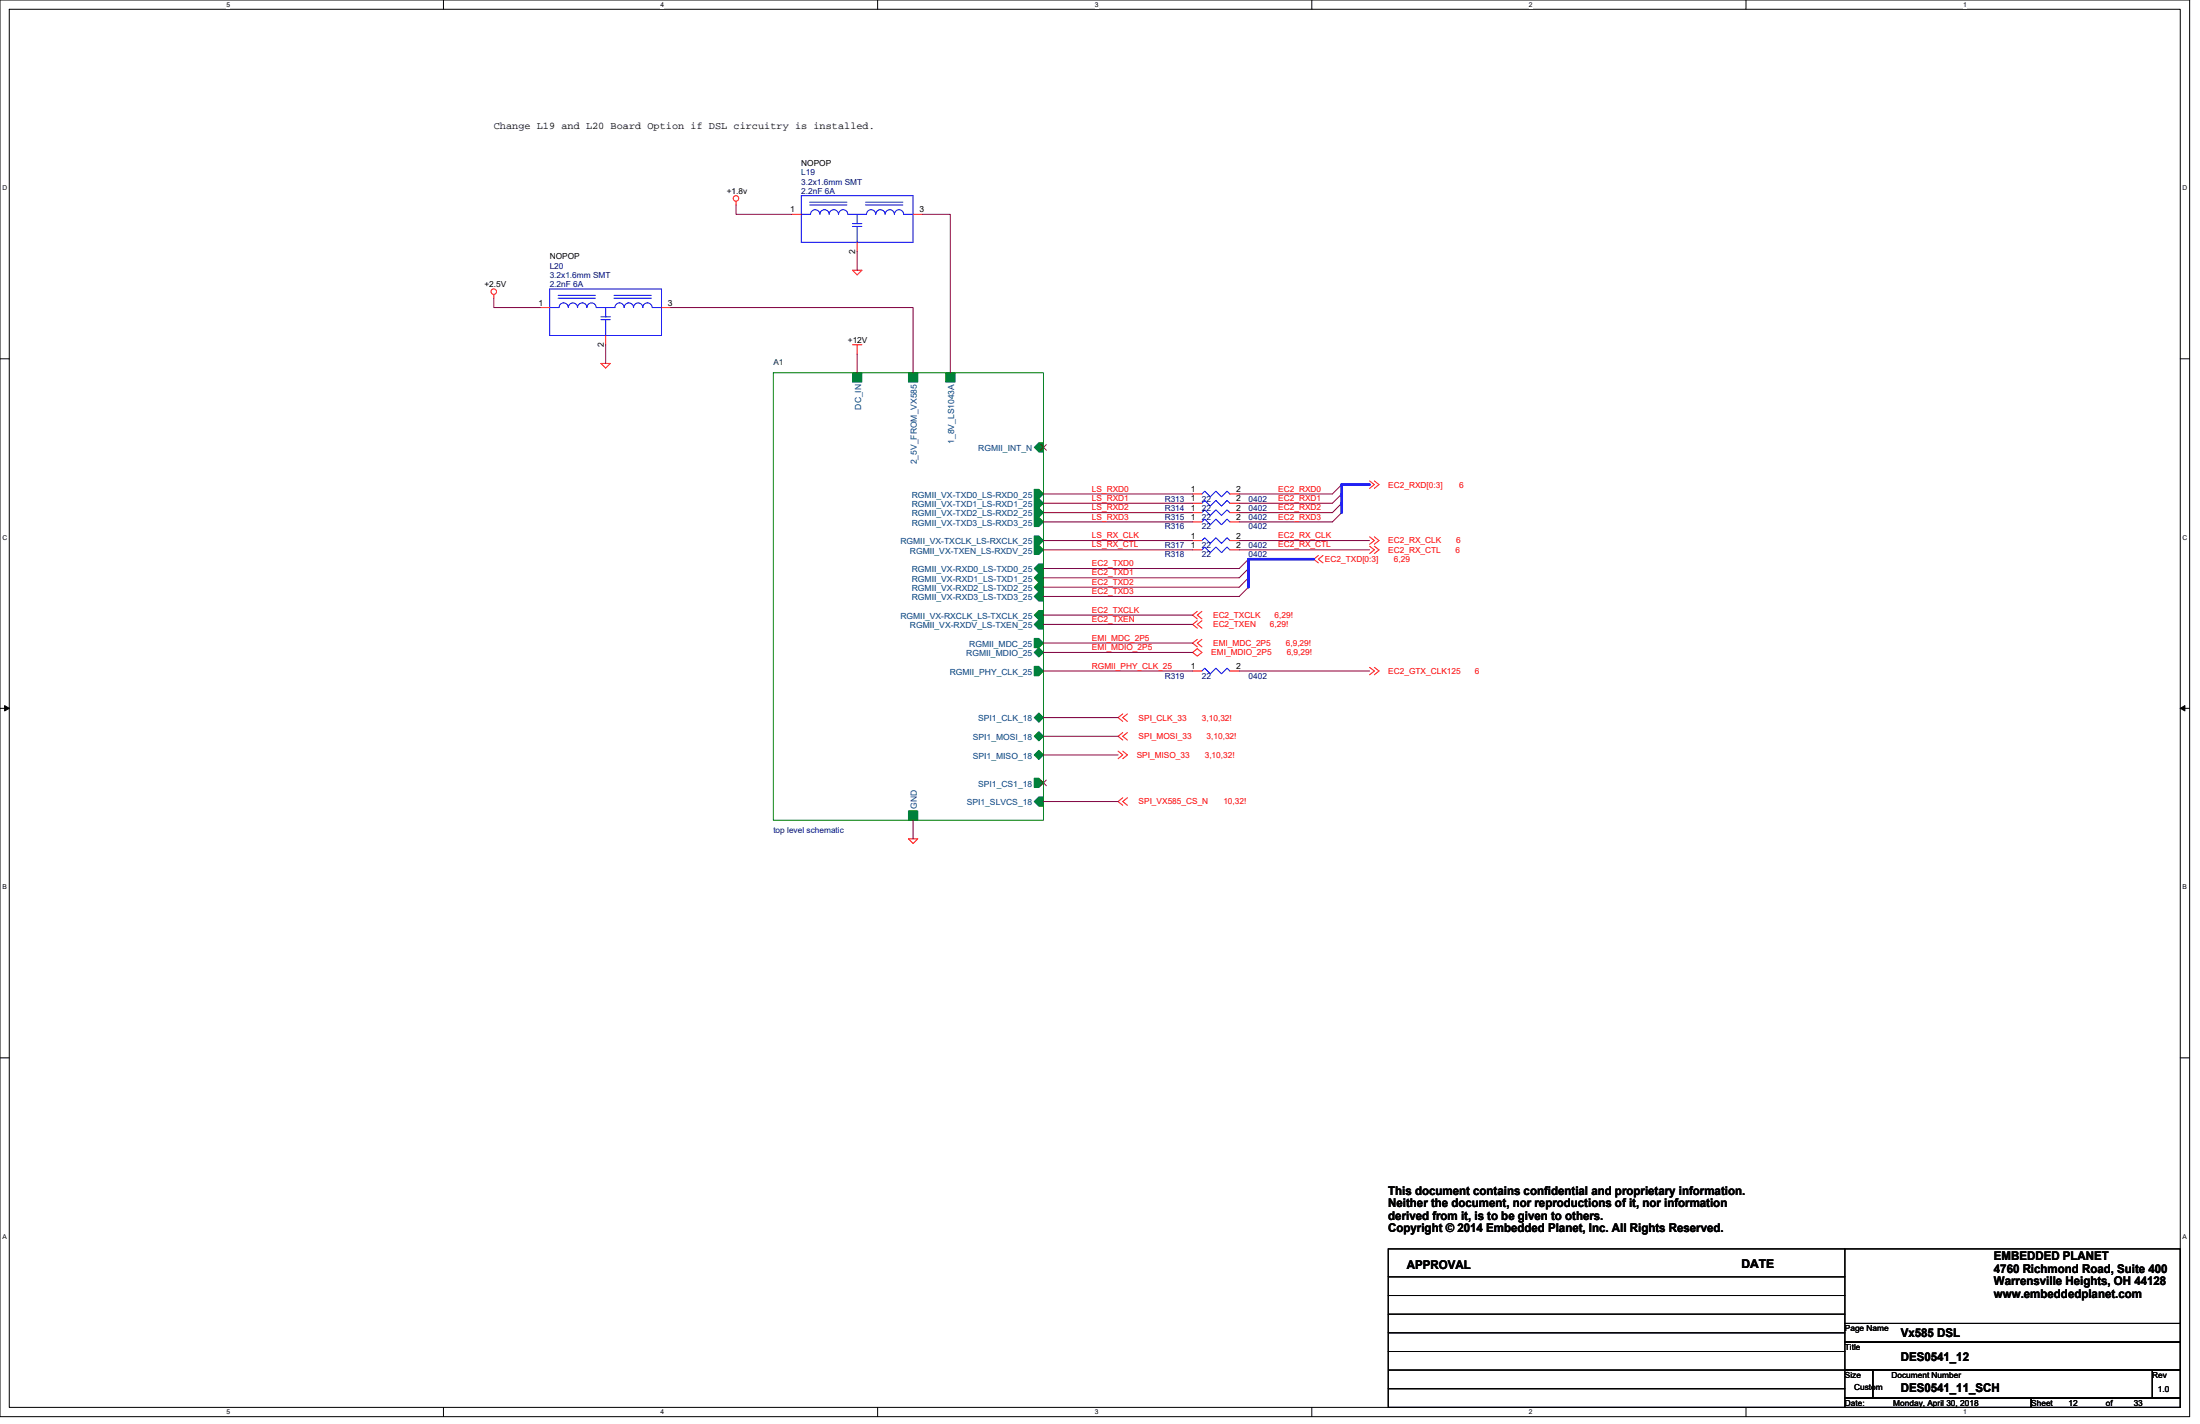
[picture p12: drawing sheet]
<svg xmlns="http://www.w3.org/2000/svg" width="432mm" height="279mm" viewBox="0 0 432 279" stroke-linecap="round" stroke-linejoin="round" font-family="sans-serif">
<path d="M0 0h429.8v278h-429.8zM1.8 1.8h426.1v274.3h-426.1z" fill="none" stroke="#000" stroke-width=".2"/>
<g fill="#fff">
<path d="M44.4 .2h.7v1.5h-.7z"/>
<path d="M44.4 276.3h.7v1.5h-.7z"/>
</g>
<path d="M87 0v1.8M87 276.1v1.9" fill="none" stroke="#000" stroke-width=".2"/>
<g fill="#fff">
<path d="M129.6 .2h.8v1.5h-.8z"/>
<path d="M129.6 276.3h.8v1.5h-.8z"/>
</g>
<path d="M172.3 0v1.8M172.3 276.1v1.9" fill="none" stroke="#000" stroke-width=".2"/>
<g fill="#fff">
<path d="M214.9 .2h.7v1.5h-.7z"/>
<path d="M214.9 276.3h.7v1.5h-.7z"/>
</g>
<path d="M257.5 0v1.8M257.5 276.1v1.9" fill="none" stroke="#000" stroke-width=".2"/>
<g fill="#fff">
<path d="M300.1 .2h.7v1.5h-.7z"/>
<path d="M300.1 276.3h.7v1.5h-.7z"/>
</g>
<path d="M342.7 0v1.8M342.7 276.1v1.9" fill="none" stroke="#000" stroke-width=".2"/>
<g fill="#fff">
<path d="M385.3 .2h.7v1.5h-.7z"/>
<path d="M385.3 276.3h.7v1.5h-.7z"/>
<path d="M.5 36.1h.9v1.5h-.9z"/>
<path d="M428.4 36.1h.9v1.5h-.9z"/>
<path d="M.5 104.7h.9v1.5h-.9z"/>
<path d="M428.4 104.7h.9v1.5h-.9z"/>
</g>
<path d="M0 70.4h1.8M427.9 70.4h1.8" fill="none" stroke="#000" stroke-width=".2"/>
<g fill="#fff">
<path d="M.5 173.3h.8v1.4h-.8z"/>
<path d="M428.4 173.3h.9v1.4h-.9z"/>
</g>
<path d="M0 139h1.8M427.9 139h1.8" fill="none" stroke="#000" stroke-width=".2"/>
<path d="M.9 138.5l.9 .5-.9 .5zM427.9 139l.9-.5v1z" fill="#000" stroke="#000" stroke-width=".2"/>
<g fill="#fff">
<path d="M.5 241.9h.8v1.4h-.8z"/>
<path d="M428.4 241.9h.9v1.4h-.9z"/>
</g>
<g fill="none" stroke="#000" stroke-width=".2">
<path d="M0 207.6h1.8M427.9 207.6h1.8M272.5 250.5h89.6M272.5 257.9h89.6M272.5 254.2h89.6M362.1 259.7h65.8v3.6h-65.8zM362.1 245h65.8v14.7h-65.8zM362.1 245h-89.6v31.1h89.6M272.5 272.5h89.6M272.5 268.8h89.6M272.5 265.2h89.6M272.5 261.5h89.6"/>
<path d="M362.1 268.8h5.5v5.5h-5.5zM362.1 274.3h36.6v1.8h-36.6zM362.1 263.3h65.8v5.5h-65.8zM367.6 268.8h54.8v5.5h-54.8zM398.7 274.3h29.2v1.8h-29.2zM422.4 268.8h5.5v5.5h-5.5z"/>
</g>
<g fill="none" stroke="#f00" stroke-width=".2">
<path d="M144.5 39.5v.7M96.9 57.8v.7M155.4 42.1h1.9M167.3 53h1.9l-1 .9zM168.2 47.5v1.9M179.2 42.1h1.8M106.1 60.3h1.8M117.9 71.3h1.9l-.9 .9zM118.9 65.8v1.8M129.8 60.3h1.9M167.3 67.6h1.9M168.2 67.6v1.9"/>
<path d="M234.1 96.9h1.8M234.1 98.7h1.8M241.4 96.9h1.8M241.4 98.7h1.8M268.8 94.4l.9 .7-.9 .7M269.7 94.4l1 .7-1 .7M234.1 100.6h1.8M234.1 102.4h1.8M234.1 106.1h1.8M234.1 107.9h1.8M235 120l-.9 .7 .9 .7M235.9 120l-.9 .7 .9 .7"/>
<path d="M241.4 100.6h1.8M241.4 102.4h1.8M241.4 106.1h1.8M241.4 107.9h1.8M258.8 109l-.9 .7 .9 .7M259.7 109l-.9 .7 .9 .7M268.8 105.3l.9 .8-.9 .7M268.8 107.2l.9 .7-.9 .7M269.7 105.3l1 .8-1 .7M269.7 107.2l1 .7-1 .7M234.1 128l.9-.7 .9 .7-.9 .7zM234.1 131.7h1.8"/>
<path d="M235 121.8l-.9 .7 .9 .8M235 125.5l-.9 .7 .9 .7M235.9 121.8l-.9 .7 .9 .8M235.9 125.5l-.9 .7 .9 .7M241.4 131.7h1.8M268.8 130.9l.9 .8-.9 .7M269.7 130.9l1 .8-1 .7M219.5 147.4l.9 .7-.9 .8M220.4 143.7l-.9 .8 .9 .7M220.4 140.1l-.9 .7 .9 .7M220.4 147.4l.9 .7-.9 .8M220.4 156.5l-.9 .8 .9 .7"/>
<path d="M221.3 143.7l-.9 .8 .9 .7M221.3 140.1l-.9 .7 .9 .7M221.3 156.5l-.9 .8 .9 .7M178.3 164.6h1.8l-.9 .9z"/>
<circle cx="144.4" cy="38.9" r=".54"/>
<circle cx="96.9" cy="57.2" r=".54"/>
</g>
<g fill="none" stroke="#800040" stroke-width=".2">
<path d="M96.9 58.5v1.8h9.2M144.5 40.2v1.9h10.9M168.2 49.4v3.6M181 42.1h5.5v31.1M118.9 67.6v3.7M131.7 60.3h47.5v12.9M168.2 69.5v3.7M204.8 96.9h29.3M204.8 98.7h29.3M263.3 95.1l-1.8 1.8h-18.3M263.3 96.9l-1.8 1.8h-18.3M263.3 98.7l-1.8 1.9h-18.3"/>
<path d="M204.8 100.6h29.3M204.8 102.4h29.3M204.8 106.1h29.3M204.8 107.9h29.3M243.2 107.9h25.6M243.2 106.1h25.6M245 109.7l-1.8 1.8h-38.4M245 111.5l-1.8 1.9h-38.4M245 113.4l-1.8 1.8h-38.4M245 115.2l-1.8 1.8h-38.4M263.3 100.6l-1.8 1.8h-18.3M204.8 126.2h29.3"/>
<path d="M204.8 128h29.3M204.8 120.7h29.3M204.8 122.5h29.3M204.8 131.7h29.3M243.2 131.7h25.6M204.8 157.3h14.7M204.8 144.5h14.7M204.8 148.1h14.7M204.8 140.8h14.7M179.2 160.9v3.7"/>
</g>
<g fill="none" stroke="#00f" stroke-width=".2">
<path d="M157.3 38.4h21.9v9.1h-21.9zM158.9 39.7h7.3M169.9 39.7h7.3M107.9 56.7h21.9v9.1h-21.9zM109.5 58.5h7.4M109.5 58h7.4M120.5 58.5h7.3M120.5 58h7.3M158.9 40.2h7.3M160.9 42a.91 .91 0 0 0-.9-.9 .91 .91 0 0 0-.9 .9l-1.8 .1M162.7 42a.9 .9 0 0 0-.9-.9 .9 .9 0 0 0-.9 .9M167.3 43.9h1.9"/>
<path d="M167.3 44.4h1.9M168.2 42.1v1.8M168.2 44.4v3.1M169.9 40.2h7.3M173.7 42a.92 .92 0 0 0-.9-.9 .92 .92 0 0 0-.9 .9 .9 .9 0 0 0-.9-.9 .9 .9 0 0 0-.9 1l-3.7-.1a.91 .91 0 0 0-.9-.9 .91 .91 0 0 0-.9 .9 .91 .91 0 0 0-.9-.9 .91 .91 0 0 0-.9 .9M175.5 42a.9 .9 0 0 0-.9-.9 .9 .9 0 0 0-.9 .9M177.4 42a.9 .9 0 0 0-.9-.9 .9 .9 0 0 0-.9 .9M177.4 42.1h1.8M107.9 60.3h1.8M109.7 60.3a.9 .9 0 0 1 .9-.9 .9 .9 0 0 1 .9 .9 .91 .91 0 0 1 .9-.9 .91 .91 0 0 1 .9 .9 .92 .92 0 0 1 1-.9 .92 .92 0 0 1 .9 .9 .91 .91 0 0 1 .9-.9 .91 .91 0 0 1 .9 .9M117 60.3h3.7M117.9 62.2h1.9"/>
<path d="M117.9 62.7h1.9M118.9 60.3v1.9M118.9 62.7v3.1M120.7 60.3a.9 .9 0 0 1 .9-.9 .9 .9 0 0 1 .9 .9M122.5 60.3a.91 .91 0 0 1 .9-.9 .91 .91 0 0 1 .9 .9 .91 .91 0 0 1 .9-.9 .91 .91 0 0 1 1 .9 .92 .92 0 0 1 .9-.9 .92 .92 0 0 1 .9 .9M128 60.3h1.8M235.9 96.9l.6-.5 1.1 1.1 1.1-1.1 1.1 1.1 1-1.1 .6 .5M235.9 98.7l.6-.5 1.1 1.1 1.1-1.1 1.1 1.1 1-1.1 .6 .5M235.9 100.6l.6-.6 1.1 1.1 1.1-1.1 1.1 1.1 1-1.1 .6 .6M235.9 102.4l.6-.5 1.1 1.1 1.1-1.1 1.1 1.1 1-1.1 .6 .5M235.9 106.1l.6-.6 1.1 1.1 1.1-1.1 1.1 1.1 1-1.1 .6 .6M235.9 107.9l.6-.6 1.1 1.1 1.1-1.1 1.1 1.1 1-1.1 .6 .6"/>
<path d="M235.9 131.7l.6-.6 1.1 1.1 1.1-1.1 1.1 1.1 1-1.1 .6 .6"/>
</g>
<g fill="#008040" stroke="#008040" stroke-width=".2">
<path d="M203 144.5l.9-.9 .9 .9-.9 .9z" fill-rule="evenodd"/>
<path d="M203 148.1l.9-.9 .9 .9-.9 .9z" fill-rule="evenodd"/>
<path d="M203 152.7h.9l.9 .9-.9 .9h-.9z" fill-rule="evenodd"/>
<path d="M203 157.3l.9-.9h.9v1.8h-.9z" fill-rule="evenodd"/>
<path d="M185.6 73.2h1.9v1.8h-1.9z" fill-rule="evenodd"/>
<path d="M203 140.8l.9-.9 .9 .9-.9 .9z" fill-rule="evenodd"/>
<path d="M203 111.5l.9-.9h.9v1.9h-.9z" fill-rule="evenodd"/>
<path d="M203 113.4l.9-.9h.9v1.8h-.9z" fill-rule="evenodd"/>
<path d="M203 115.2l.9-.9h.9v1.8h-.9z" fill-rule="evenodd"/>
<path d="M203 117l.9-.9h.9v1.8h-.9z" fill-rule="evenodd"/>
<path d="M203 96h.9l.9 .9-.9 .9h-.9z" fill-rule="evenodd"/>
<path d="M203 97.8h.9l.9 .9-.9 1h-.9z" fill-rule="evenodd"/>
<path d="M203 101.5h.9l.9 .9-.9 .9h-.9z" fill-rule="evenodd"/>
<path d="M203 99.7h.9l.9 .9-.9 .9h-.9z" fill-rule="evenodd"/>
<path d="M203 105.2h.9l.9 .9-.9 .9h-.9z" fill-rule="evenodd"/>
<path d="M203 107h.9l.9 .9-.9 .9h-.9z" fill-rule="evenodd"/>
<path d="M203 122.5l.9-.9h.9v1.8h-.9z" fill-rule="evenodd"/>
<path d="M203 120.7l.9-.9h.9v1.8h-.9z" fill-rule="evenodd"/>
<path d="M203.9 127.1l.9 .9-.9 .9-.9-.9z" fill-rule="evenodd"/>
<path d="M203 125.3h.9l.9 .9-.9 .9h-.9z" fill-rule="evenodd"/>
<path d="M203 130.7h.9l.9 1-.9 .9h-.9z" fill-rule="evenodd"/>
<path d="M203 87.8l.9-.9h.9v1.8h-.9z" fill-rule="evenodd"/>
<path d="M167.3 73.2h1.9v1.8h-1.9z" fill-rule="evenodd"/>
<path d="M178.3 73.2h1.8v1.8h-1.8z" fill-rule="evenodd"/>
<path d="M178.3 159.1h1.8v1.8h-1.8z" fill-rule="evenodd"/>
</g>
<path d="M204.3 87.2l1.1 1.1M205.4 87.2l-1.2 1.1M204.3 153.1l1.1 1.1M205.4 153.1l-1.2 1.1" fill="none" stroke="#804000" stroke-width=".2"/>
<path d="M151.8 73.2h53v87.7h-53z" fill="none" stroke="#008000" stroke-width=".2"/>
<path d="M268.8 95.1h-5.5v5.5M257.9 109.7h-12.9v5.5" fill="none" stroke="#00f" stroke-width=".53"/>
<g font-size="2.4">
<text x="272.5" y="234.4">This document contains confidential and proprietary information.</text>
<text x="272.5" y="236.9">Neither the document, nor reproductions of it, nor information</text>
<text x="272.5" y="239.4">derived from it, is to be given to others.</text>
<text x="272.5" y="241.8">Copyright © 2014 Embedded Planet, Inc. All Rights Reserved.</text>
<text x="276.1" y="248.9">APPROVAL</text>
<text x="341.8" y="248.7">DATE</text>
<text x="391.4" y="247.2">EMBEDDED PLANET</text>
<text x="391.4" y="249.7">4760 Richmond Road, Suite 400</text>
<text x="391.4" y="252.2">Warrensville Heights, OH 44128</text>
<text x="391.4" y="254.6">www.embeddedplanet.com</text>
<text x="373.1" y="262.4">Vx585 DSL</text>
<text x="373.1" y="267">DES0541_12</text>
<text x="373.1" y="273">DES0541_11_SCH</text>
</g>
<text font-size="2" x="96.9" y="25.4">Change L19 and L20 Board Option if DSL circuitry is installed.</text>
<g font-size="1.7">
<text x="155.1" y="41.7">1</text>
<text x="180.5" y="41.7">3</text>
<text x="167.9" y="49.7" transform="rotate(-90 167.9 49.7)">2</text>
<text x="105.7" y="60">1</text>
<text x="131.1" y="60">3</text>
<text x="118.5" y="68" transform="rotate(-90 118.5 68)">2</text>
<text x="233.7" y="100.2">1</text>
<text x="233.7" y="96.5">1</text>
<text x="233.7" y="98.4">1</text>
<text x="242.7" y="100.2">2</text>
<text x="242.7" y="96.5">2</text>
<text x="242.7" y="98.4">2</text>
<text x="233.7" y="102">1</text>
<text x="233.7" y="105.7">1</text>
<text x="233.7" y="107.5">1</text>
<text x="242.7" y="102">2</text>
<text x="242.7" y="105.7">2</text>
<text x="242.7" y="107.5">2</text>
<text x="233.7" y="131.3">1</text>
<text x="242.7" y="131.3">2</text>
</g>
<g font-size="1.7" fill="#004080">
<text x="169" y="80.4" transform="rotate(-90 169 80.4)">DC_IN</text>
<text x="187.3" y="87.1" transform="rotate(-90 187.3 87.1)">1_8V_LS1043A</text>
<text x="192" y="88.5">RGMII_INT_N</text>
<text x="180" y="91.1" transform="rotate(-90 180 91.1)">2_5V_FROM_VX585</text>
<text x="179" y="97.7">RGMII_VX-TXD0_LS-RXD0_25</text>
<text x="179" y="99.5">RGMII_VX-TXD1_LS-RXD1_25</text>
<text x="179" y="101.3">RGMII_VX-TXD2_LS-RXD2_25</text>
<text x="176.7" y="106.8">RGMII_VX-TXCLK_LS-RXCLK_25</text>
<text x="179" y="103.1">RGMII_VX-TXD3_LS-RXD3_25</text>
<text x="178.6" y="108.6">RGMII_VX-TXEN_LS-RXDV_25</text>
<text x="179" y="112.3">RGMII_VX-RXD0_LS-TXD0_25</text>
<text x="179" y="114.1">RGMII_VX-RXD1_LS-TXD1_25</text>
<text x="179" y="116">RGMII_VX-RXD2_LS-TXD2_25</text>
<text x="179" y="117.8">RGMII_VX-RXD3_LS-TXD3_25</text>
<text x="176.7" y="121.4">RGMII_VX-RXCLK_LS-TXCLK_25</text>
<text x="178.6" y="123.3">RGMII_VX-RXDV_LS-TXEN_25</text>
<text x="189.7" y="128.8">RGMII_MDIO_25</text>
<text x="190.2" y="126.9">RGMII_MDC_25</text>
<text x="186.4" y="132.4">RGMII_PHY_CLK_25</text>
<text x="192" y="141.5">SPI1_CLK_18</text>
<text x="190.9" y="145.2">SPI1_MOSI_18</text>
<text x="190.9" y="148.9">SPI1_MISO_18</text>
<text x="192" y="154.3">SPI1_CS1_18</text>
<text x="180" y="158.7" transform="rotate(-90 180 158.7)">GND</text>
<text x="189.7" y="158">SPI1_SLVCS_18</text>
</g>
<g font-size="1.6" fill="#000080">
<text x="157.3" y="34.4">L19</text>
<text x="157.3" y="38.1">2.2nF 6A</text>
<text x="157.3" y="36.2">3.2x1.6mm SMT</text>
<text x="107.9" y="52.7">L20</text>
<text x="107.9" y="56.3">2.2nF 6A</text>
<text x="107.9" y="54.5">3.2x1.6mm SMT</text>
<text x="228.6" y="98.4">R313</text>
<text x="228.6" y="100.2">R314</text>
<text x="235.9" y="98.4">22</text>
<text x="235.9" y="100.2">22</text>
<text x="245" y="98.4">0402</text>
<text x="245" y="100.2">0402</text>
<text x="228.6" y="102.1">R315</text>
<text x="228.6" y="103.9">R316</text>
<text x="228.6" y="107.5">R317</text>
<text x="235.9" y="102.1">22</text>
<text x="235.9" y="103.9">22</text>
<text x="235.9" y="107.5">22</text>
<text x="245" y="102.1">0402</text>
<text x="245" y="103.9">0402</text>
<text x="245" y="107.5">0402</text>
<text x="228.6" y="109.4">R318</text>
<text x="235.9" y="109.4">22</text>
<text x="245" y="109.4">0402</text>
<text x="228.6" y="133.1">R319</text>
<text x="235.9" y="133.1">22</text>
<text x="245" y="133.1">0402</text>
<text x="151.8" y="163.5">top level schematic</text>
</g>
<g font-size="1.6">
<text x="157.3" y="32.6">NOPOP</text>
<text x="142.6" y="38.1">+1.8v</text>
<text x="107.9" y="50.8">NOPOP</text>
<text x="95.1" y="56.3">+2.5V</text>
<text x="166.4" y="67.3">+12V</text>
<text x="362.1" y="261.2">Page Name</text>
<text x="362.1" y="264.8">Title</text>
<text x="362.1" y="270.3">Size</text>
<text x="362.1" y="275.8">Date:</text>
<text x="363.9" y="272.7">Custom</text>
<text x="371.2" y="270.3">Document Number</text>
<text x="371.6" y="275.8">Monday, April 30, 2018</text>
<text x="398.7" y="275.8">Sheet</text>
<text x="406" y="275.8">12</text>
<text x="413.3" y="275.8">of</text>
<text x="418.8" y="275.8">33</text>
<text x="422.4" y="270.3">Rev</text>
<text x="423.5" y="273">1.0</text>
</g>
<text font-size="1.6" fill="#004040" x="151.8" y="71.7">A1</text>
<g font-size="1.6" fill="#f00">
<text x="272.5" y="95.7">EC2_RXD[0:3]</text>
<text x="286.4" y="95.7">6</text>
<text x="214.3" y="96.5">LS_RXD0</text>
<text x="214.3" y="98.3">LS_RXD1</text>
<text x="214.3" y="100.1">LS_RXD2</text>
<text x="214.3" y="101.9">LS_RXD3</text>
<text x="250.9" y="96.5">EC2_RXD0</text>
<text x="250.9" y="98.3">EC2_RXD1</text>
<text x="250.9" y="100.1">EC2_RXD2</text>
<text x="250.9" y="101.9">EC2_RXD3</text>
<text x="214.3" y="105.6">LS_RX_CLK</text>
<text x="214.3" y="107.4">LS_RX_CTL</text>
<text x="250.9" y="107.4">EC2_RX_CTL</text>
<text x="250.9" y="105.6">EC2_RX_CLK</text>
<text x="272.5" y="106.6">EC2_RX_CLK</text>
<text x="285.8" y="106.6">6</text>
<text x="214.3" y="111.1">EC2_TXD0</text>
<text x="214.3" y="112.9">EC2_TXD1</text>
<text x="260.1" y="110.3">EC2_TXD[0:3]</text>
<text x="272.5" y="108.5">EC2_RX_CTL</text>
<text x="273.6" y="110.3">6,29</text>
<text x="285.6" y="108.5">6</text>
<text x="214.3" y="114.7">EC2_TXD2</text>
<text x="214.3" y="116.6">EC2_TXD3</text>
<text x="214.3" y="125.7">EMI_MDC_2P5</text>
<text x="214.3" y="120.2">EC2_TXCLK</text>
<text x="214.3" y="122">EC2_TXEN</text>
<text x="238.1" y="121.3">EC2_TXCLK</text>
<text x="238.1" y="123.1">EC2_TXEN</text>
<text x="249.3" y="123.1">6,29!</text>
<text x="250.2" y="121.3">6,29!</text>
<text x="214.3" y="127.6">EMI_MDIO_2P5</text>
<text x="214.3" y="131.2">RGMII_PHY_CLK_25</text>
<text x="237.7" y="128.6">EMI_MDIO_2P5</text>
<text x="238.1" y="126.7">EMI_MDC_2P5</text>
<text x="252.4" y="126.7">6,9,29!</text>
<text x="252.5" y="128.6">6,9,29!</text>
<text x="272.5" y="132.2">EC2_GTX_CLK125</text>
<text x="289.5" y="132.2">6</text>
<text x="223.5" y="141.4">SPI_CLK_33</text>
<text x="235.9" y="141.4">3,10,32!</text>
<text x="223.1" y="148.7">SPI_MISO_33</text>
<text x="223.5" y="145">SPI_MOSI_33</text>
<text x="236.5" y="148.7">3,10,32!</text>
<text x="236.8" y="145">3,10,32!</text>
<text x="223.5" y="157.8">SPI_VX585_CS_N</text>
<text x="240.1" y="157.8">10,32!</text>
</g>
<g font-size="1.3">
<text x="44.4" y="1.4">5</text>
<text x="129.6" y="1.4">4</text>
<text x="214.9" y="1.4">3</text>
<text x="300.1" y="1.4">2</text>
<text x="385.3" y="1.4">1</text>
<text x=".5" y="37.3">D</text>
<text x="428.4" y="37.3">D</text>
<text x=".5" y="105.9">C</text>
<text x="428.4" y="105.9">C</text>
<text x=".5" y="174.5">B</text>
<text x="428.4" y="174.5">B</text>
<text x=".5" y="243">A</text>
<text x="428.4" y="243">A</text>
<text x="44.4" y="277.5">5</text>
<text x="129.6" y="277.5">4</text>
<text x="214.9" y="277.5">3</text>
<text x="300.1" y="277.5">2</text>
<text x="385.3" y="277.5">1</text>
</g>
</svg>
